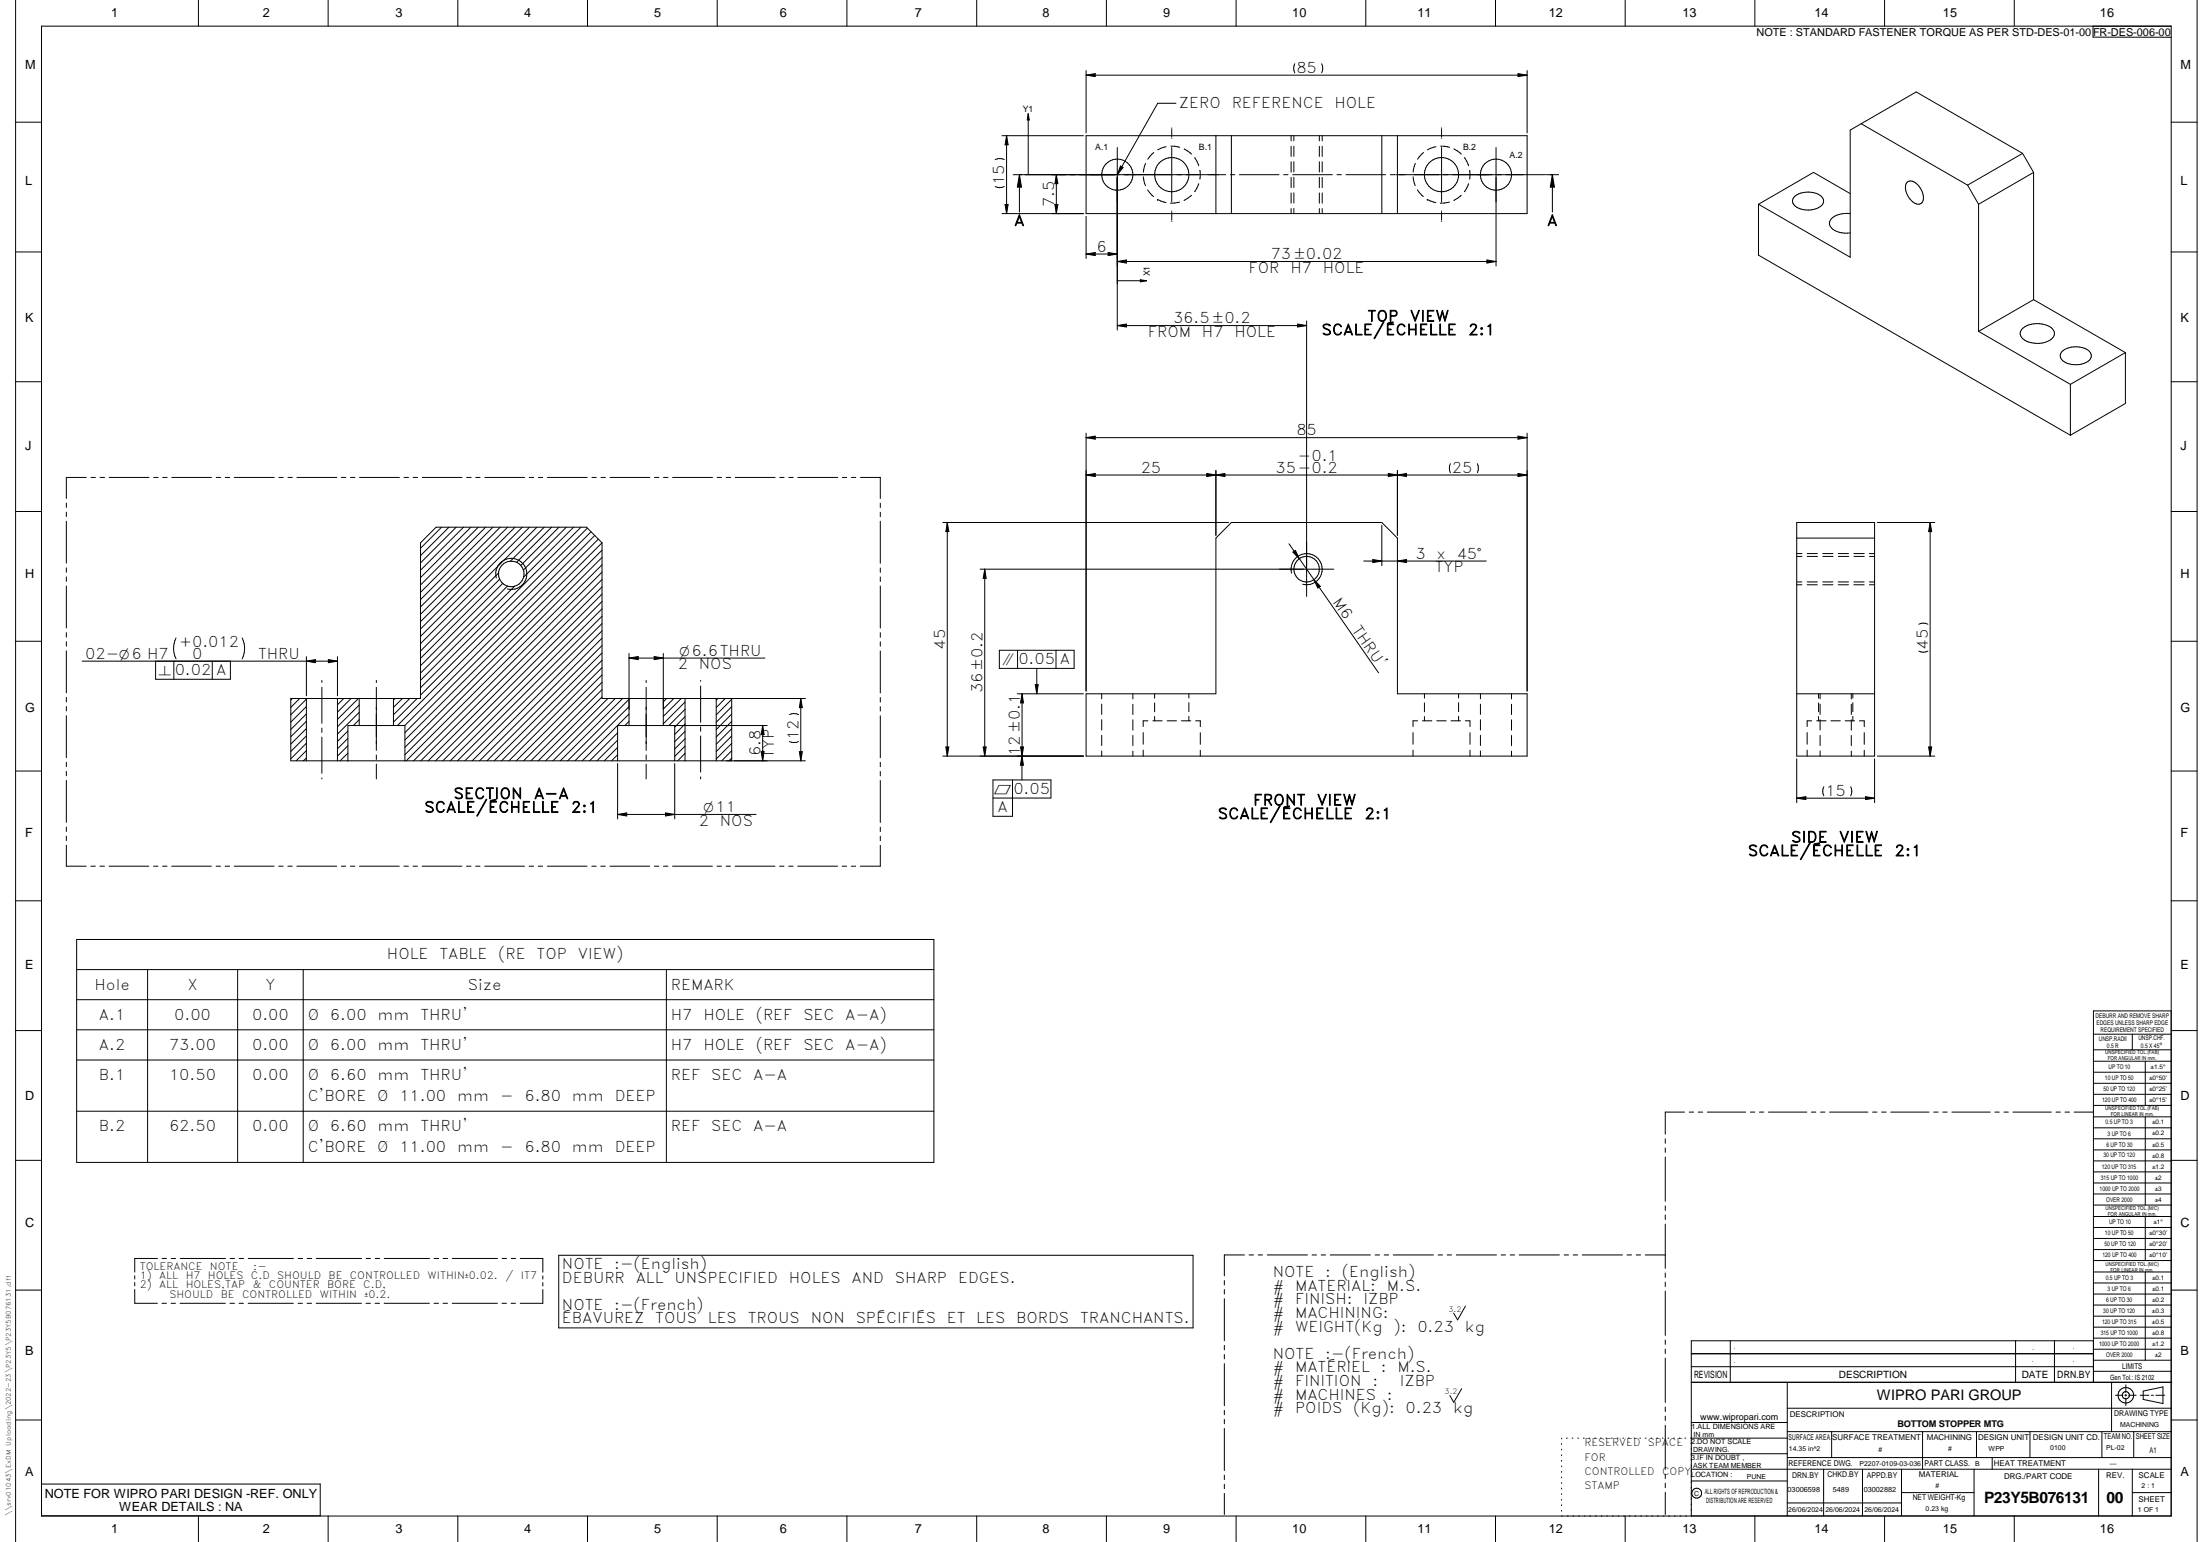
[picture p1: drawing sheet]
<svg xmlns="http://www.w3.org/2000/svg" width="848mm" height="594mm" viewBox="0 0 848 594" stroke-linecap="round" stroke-linejoin="round" font-family="sans-serif">
<g fill="none" stroke="#000" stroke-width=".39">
<path d="M6 .1v593.9M16 10.1h821v574h-821zM76.5 .1v10M126.5 .1v10M176.5 .1v10M226.5 .1v10M276.5 .1v10M326.5 .1v10M376.5 .1v10M426.5 .1v10M476.5 .1v10M526.5 .1v10"/>
<path d="M576.5 .1v10M626.5 .1v10M676.5 .1v10M726.5 .1v10M776.5 .1v10M806.8 10.1v4.2l30.2 .1M847 .1v593.9M418.7 29l3.5-.6v1.1zM418.7 27.2v24M418.7 29h170M453.3 39.8h-7l-15.6 27.5M499.1 24.6a3.9 3.9 0 0 0 0 3.5"/>
<path d="M509.5 24.6a3.9 3.9 0 0 1 0 3.5M585.2 28.4l3.5 .6-3.5 .5zM588.7 27.2v24M6 47.1h10M386.2 52.3h31.5M388 52.3v30M388 52.3l.6 3.5h-1.2zM396.4 43.9v23.4M396.4 43.9l.4 2.3h-.8zM418.7 52.3h170v30h-170zM430.7 56.8v70.4M444.8 58.8l-2.3 2.5"/>
<path d="M449.5 56.5l-3.2 1.2M451.3 56.3l3.5 .5M451.7 49.3v.2M451.7 49.9v2.8M451.7 53.2v.1M451.7 56.8v21M456.5 57.4l2.8 2M468.7 52.3v30M474.7 52.3v30M497.7 52.3v2M497.7 56.3v4M498.8 52.3v1.9"/>
<path d="M498.8 56.3v3.9M508.6 52.3v2M508.6 56.3v4M509.7 52.3v2M509.7 56.3v4M532.7 52.3v30M538.7 52.3v30M548.8 58.8l-2.4 2.5M553.6 56.5l-3.4 1.2M555.3 56.3l3.5 .5M555.7 49.3v.2M555.7 49.9v2.8"/>
<path d="M555.7 53.2v.1M555.7 56.8v21M560.5 57.4l2.8 2M576.7 56.8v45.7M717.5 47.7l-4.3 2.4v49l-35.3-20.4M717.5 47.7l41 23.6M717.5 47.7l21.2-12.3 41 23.7M779.7 59.1l-21.2 12.2M779.7 59.1l4.2 7.3M837 47.1h10M383.6 61.5a4.2 4.2 0 0 1 3.5 0M383.6 71.9a3.9 3.9 0 0 0 3.5 0"/>
<path d="M387.4 78.8h1.2l-.6 3.5zM390.6 67.3h81.9M393 67.3v14.4M393 67.3l.8 4.8h-1.6zM406.7 78.8h1.1l-.6 3.5zM407.2 67.3l.6 3.5h-1.1zM407.2 67.3v15M431.9 64l1 .5-2.2 2.8zM440.7 68.1l.9 3.4M441.6 62.9l-.9 3.4M442.4 73.2l2.3 2.5M446.2 76.8l3.3 1.3"/>
<path d="M446.2 76.8h.1M451.3 78.3h.1M454.7 77.9l-3.3 .4M459.3 75.2l-2.9 2M460.5 60.7l1.6 3.1M462.1 70.8l-1.6 3.1M462.5 65.6v3.4M474.3 67.3h1.7M477.8 67.3h15.3M494.8 67.3h1.7M497.7 62.3v4M497.7 68.3v4"/>
<path d="M497.7 74.3v4M498.3 67.3h15.3M498.8 62.3v4M498.8 68.3v4M498.8 74.3v3.9M508.6 62.3v4M508.6 68.3v4M508.6 74.3v4M509.7 62.3v4M509.7 68.3v4M509.7 74.3v4M515.4 67.3h1.7"/>
<path d="M518.9 67.3h15.2M537.9 67.3h-2M538.3 67.3h57.5M544.7 68.1l.8 3.4M545.6 62.9l-.9 3.4M546.4 73.2l2.3 2.5M550.2 76.8h.1M550.2 76.8l3.3 1.3M558.8 77.9l-3.5 .4M563.3 75.2l-2.8 2M564.5 60.7l1.6 3.1M566.1 70.8l-1.6 3.1"/>
<path d="M566.5 65.6v3.4M596.1 67.3h4.7M598.4 67.3l.8 4.8h-1.6zM598.4 67.3v14.4M677.9 78.7v19.6l120.2 69.4M692 75.5a8.7 8.7 0 0 1 10.2 .3 2.55 2.55 0 0 1-1.2 4.3 8.6 8.6 0 0 1-9.5-1.2 2.27 2.27 0 0 1 .5-3.4zM713.2 74.6l-14.1-8.2-21.2 12.3M735.1 70.3a2.72 2.72 0 0 1 4 .7 6 6 0 0 1 1.8 7.1 3.1 3.1 0 0 1-4.6-1.4 5.8 5.8 0 0 1-1.2-6.4zM758.5 71.3l4.2 7.4M762.7 78.7v49M783.9 66.4v49M783.9 66.4l-21.2 12.3"/>
<path d="M6 97.1h10M386.2 82.3h31.5M418.7 83.4v16.2M418.7 97.9l3.5-.6v1.2zM418.7 97.9h12M427.2 97.3l3.5 .6-3.5 .6zM451.7 81.3v.1M451.7 81.8v2.9M451.7 85.1v.2M497.7 80.3v2M498.8 80.3v2M508.6 80.3v2"/>
<path d="M509.7 80.3v2M555.7 81.3v.1M555.7 81.8v2.9M555.7 85.1v.2M713.2 82.3a8.4 8.4 0 0 0-7.6 2.5 3.2 3.2 0 0 0 2.5 4.4l3 .6 2.1-.1M837 97.1h10M430.7 100.8l3.5-.6v1.1zM430.7 108.2h11.3M430.7 100.8h146M439.6 107.8l2.4 .4-2.4 .4zM573.2 100.2l3.5 .6-3.5 .5zM783.9 115.4l35.4 20.4"/>
<path d="M783.9 115.4l-21.2 12.3M430.7 125.4l3.5-.6v1.2zM430.7 125.4h73M500.2 124.8l3.5 .6-3.5 .6zM503.7 123.7v106.1M762.7 127.7l35.4 20.4M779.8 126.4a9.5 9.5 0 0 1 11.4 .3 2.76 2.76 0 0 1-1.3 4.5 9.5 9.5 0 0 1-10.6-1.2 2.46 2.46 0 0 1 .5-3.6zM795.2 135.1a8.4 8.4 0 0 1 10.7 .8 2.95 2.95 0 0 1-2.5 4.1 8.4 8.4 0 0 1-8.7-1.5 2.27 2.27 0 0 1 .5-3.4zM819.3 135.8v19.6l-21.2 12.3M819.3 135.8l-21.2 12.3M6 147.1h10M798.1 148.1v19.6"/>
<path d="M837 147.1h10M418.7 166.9v99.3M418.7 168.6l3.5-.6v1.2zM418.7 168.6h170M559.1 178.6a4.1 4.1 0 0 0 0 3.5M569.5 178.6a4.1 4.1 0 0 1 0 3.5M585.2 168l3.5 .6-3.5 .6zM588.7 166.9v99.3M6 197.1h10M25.6 193.8v1.7M25.6 197.3v1.7M33.3 183.9h-7.7v8.1"/>
<path d="M35.1 183.9h1.7M38.6 183.9h1.7M42.1 183.9h15.3M59.2 183.9h1.7M62.7 183.9h1.7M66.2 183.9h15.3M83.4 183.9h1.6M86.8 183.9h1.8M90.3 183.9h15.4M107.5 183.9h1.7M111 183.9h1.7M114.5 183.9h15.3"/>
<path d="M131.6 183.9h1.7M135.1 183.9h1.7M138.6 183.9h15.4M155.7 183.9h1.8M159.3 183.9h1.7M162.8 183.9h15.3M179.9 183.9h1.7M183.4 183.9h1.7M186.9 183.9h15.3M204 183.9h1.7M207.5 183.9h1.7M211 183.9h15.4"/>
<path d="M228.2 183.9h1.7M231.6 183.9h1.8M235.2 183.9h15.3M252.3 183.9h1.7M255.8 183.9h1.7M259.3 183.9h15.4M276.4 183.9h1.7M280 183.9h1.6M283.4 183.9h15.4M300.6 183.9h1.7M304.1 183.9h1.7M307.6 183.9h15.3"/>
<path d="M324.7 183.9h1.7M328.2 183.9h1.7M331.7 183.9h7.6v8.2M339.3 193.8v1.7M339.3 197.4v1.7M418.7 183l3.5-.6v1.2zM418.7 183h170M465.2 182.4l7 1.2v-1.2l-7 1.2zM468.7 181.3v24.9M535.2 182.4v1.2l7-1.2v1.2zM538.7 181.3v24.9M585.2 182.4l3.5 .6-3.5 .6z"/>
<path d="M837 197.1h10M25.6 200.8v16.2M25.6 218.8v1.7M170.2 203.1l-8.1 8.1M173.1 203.1l-11 11M175.9 203.1l-13.8 13.8M178.7 203.1l-16.6 16.6M181.5 203.1l-19.4 19.4M184.4 203.1l-22.3 22.3M187.2 203.1l-25.1 25.1M190 203.1l-27.9 27.9M192.8 203.1l-30.7 30.7"/>
<path d="M195.7 203.1l-33.6 33.6M198.5 203.1l-36.4 36.4M201.3 203.1l-39.2 39.3M204.1 203.1l-42 42.1M207 203.1l-44.9 44.9M209.8 203.1l-13.1 13.1M212.6 203.1l-13.5 13.6M215.5 203.1l-14.8 14.7M218.3 203.1l-16.5 16.5M221.1 203.1l-19.3 19.3M223.9 203.1l-61.8 61.9M226.4 203.5l-64.3 64.3"/>
<path d="M227.8 204.9l-74.6 74.6M229.3 206.3l-73.3 73.2M230.7 207.7l-74.6 74.6M232.1 214.8l-76 76M232.1 209.1l-76 76M232.1 212l-76 76M232.1 217.6l-75.5 75.5M232.1 209.1v60h78.4M232.1 209.1l-6-6h-58l-6 6v60h-50v24h198.4M339.3 200.8v16.2M339.3 218.8v1.7M363.4 201.3h110.2"/>
<path d="M365.2 201.3l.6 3.5h-1.2zM365.2 201.3v90M377.8 219.3h136.4M379.6 219.3v72M379.6 219.3l.6 3.5h-1.2zM474.7 201.3h58l6 6v60h50v24h-170v-24h50v-60zM496.9 209.5l34.5 49.7M498.4 212.7l1-.7 1.5 3.3zM525.7 216.2h47.2M529.2 215.6l3.5 .6-3.5 .5zM532.7 202.4v15.5M538.7 216.2l3.5-.6v1.1z"/>
<path d="M692.6 214.4h2M692.6 213.3h2M692.6 207.3h30M692.6 201.3h30v90h-30zM696.6 213.3h4M696.7 214.4h3.9M702.6 213.3h4M702.7 214.4h3.9M708.6 213.3h4M708.7 214.4h3.9M714.6 213.3h4M714.7 214.4h4"/>
<path d="M720.6 213.3h2M720.7 214.4h1.9M723.7 201.3h22.1M744.1 201.3l.5 3.5h-1.1zM744.1 201.3v90M25.6 222.3v1.7M25.6 225.8v16.1M191.3 222.7a6 6 0 0 1 5.3-7.6 6 6 0 0 1 6.5 6.5 6 6 0 0 1-7.6 5.3M192.2 220.7l-30.1 30.1M192.6 223.1l-30.5 30.6M193.8 224.7l-31.7 31.8M195.6 225.8l-33.5 33.5"/>
<path d="M198.4 225.8l-36.3 36.3M232.1 234.6l-58.5 58.5M232.1 237.4l-55.7 55.7M232.1 220.4l-72.7 72.7M232.1 223.3l-69.9 69.8M232.1 228.9l-64.2 64.2M232.1 226.1l-67 67M232.1 231.7l-61.4 61.4M339.3 222.3v1.7M339.3 225.8v16.2M497.9 220.9a6 6 0 0 1 5.2-7.6 6 6 0 0 1 6.6 6.5 6 6 0 0 1-7.5 5.3M506.5 223.4l2.5 2.5-1 .6z"/>
<path d="M692.6 224.2h2M692.6 225.3h2M696.6 224.2h4M696.6 225.3h4M702.6 224.2h4M702.6 225.3h4M708.6 224.2h4M708.6 225.3h4M714.6 224.2h4M714.6 225.3h4M720.6 224.2h2M720.6 225.3h2"/>
<path d="M6 247.1h10M25.6 243.7v1.7M25.6 247.2v1.7M25.6 250.7v16.2M31.7 254.7h98.4M60 254.7v7h28.8v-7M67 254.7v7M67.9 245.8a9 9 0 0 0 0 8M81.8 254.7v7M93.3 245.8a9 9 0 0 1 0 8M118.1 254.7l3.5-.6v1.2zM118.1 253v15.1"/>
<path d="M126.6 254.1l3.5 .6-3.5 .6zM130.1 253v15.1M232.1 257.2l-35.9 35.9M232.1 254.4l-38.8 38.7M232.1 251.5l-41.6 41.6M232.1 248.7l-44.4 44.4M232.1 245.9l-47.2 47.2M232.1 240.2l-52.9 52.9M232.1 243l-50.1 50.1M242.5 253.5l3.5-.6v1.2zM242.5 253.5h52.4M242.5 251.8v27.7"/>
<path d="M252.2 252.9l3.5 .6-3.5 .6zM255.7 251.8v27.7M339.3 243.8v1.7M339.3 247.3v1.7M339.3 250.8v16.2M385.2 250.5h28.9v7h-28.9zM392.3 250.5v7M399.7 257.5v9.8M407.1 250.5v7M743.2 240.5a3.9 3.9 0 0 0-3.5 0M743.2 250.9a3.9 3.9 0 0 1-3.5 0M837 247.1h10"/>
<path d="M25.6 268.7v1.7M25.6 272.2v1.7M25.6 275.7v16.2M112.7 269.1l-.6 .6M115.5 269.1l-3.4 3.4M118.1 269.4l-6 6M118.1 272.2l-6 6M118.1 275l-6 6.1M118.1 277.9l-6 5.9M118.1 269.1v24M124.1 262.1v.8M124.1 264.8v13.9"/>
<path d="M130.1 269.1v24M132.5 269.1l-2.4 2.4M135.3 269.1l-5.2 5.3M138.1 269.1l-8 8.1M138.5 277.2l-2.3 2.3M138.5 271.6l-8.4 8.4M138.5 274.4l-8.4 8.4M138.5 269.1v10.4M145.1 262.1v.9M145.1 264.8v24.3M151.7 269.1v10.4M152.3 269.1l-.6 .6"/>
<path d="M155.1 269.1l-3.4 3.4M157.9 269.1l-6.2 6.3M160.8 269.1l-9.1 9.1M232.1 268.5l-24.6 24.6M232.1 265.7l-27.4 27.4M232.1 262.8l-30.3 30.3M232.1 260l-33.1 33.1M234.3 269.1l-24 24M237.2 269.1l-24.1 24M240 269.1l-24 24M242.5 277.9l-1.6 1.6M242.5 275.1l-18 18"/>
<path d="M242.5 272.2l-20.9 20.9M242.5 269.4l-23.7 23.7M249.1 262.1v.9M249.1 264.8v24.3M257 269.1l-1.3 1.3M259.8 269.1l-4.1 4.1M260.1 279.5v13.6M262.6 269.1l-6.9 6.9M264.1 276.1l-4 4M264.1 278.9l-4 4.1M264.1 273.3l-6.2 6.2M264.1 270.5l-8.4 8.3"/>
<path d="M264.1 269.1v24M270.1 262.1v.4M270.1 264.3v14M276.1 269.1v24M276.7 269.1l-.6 .6M279.6 269.1l-3.5 3.5M282.1 269.4l-6 6M282.1 272.2l-6 6.1M282.1 275.1l-6 6M282.1 277.9l-6 6M282.1 269.1v24M294 279.5l.6 3.5h-1.2z"/>
<path d="M294 279.5v13.6M295.7 279.5h-57.6v13.6M307.8 275.3a4.2 4.2 0 0 0-3.5 0M308.7 269.1l.6 3.5h-1.2zM308.7 269.1v24M339.3 268.7v1.8M339.3 272.2v1.7M339.3 275.8v16.1M392.2 267.3h25.5M394 267.3v33.2M394 267.3l.5 3.5h-1.1zM399.1 263.8h1.1l-.5 3.5z"/>
<path d="M424.7 267.3v1.9M424.7 271.3v4M424.7 277.3v4M436.7 267.3v2M436.7 271.3v4M436.7 277.3v4M442.5 277.7h-1.8v2.2M444.4 277.7h3.6M445.1 267.3v1.7M445.1 270.8v3.4M445.1 276.1v1.6M449.9 277.7h3.6"/>
<path d="M455.4 277.7h3.6M458.3 267.3v1.6M458.3 270.7v3.5M458.3 276v1.7M460.9 277.7h1.8v2.3M546.5 277.7h-1.8v2.2M548.3 277.7h3.7M549.1 267.3v1.7M549.1 270.8v3.4M549.1 276.1v1.6M553.8 277.7h3.7M559.4 277.7h3.6"/>
<path d="M562.3 267.3v1.6M562.3 270.7v3.5M562.3 276v1.7M564.9 277.7h1.8v2.3M570.7 267.3v1.9M570.7 271.3v4M570.7 277.3v4M582.7 267.3v2M582.7 271.3v4M582.7 277.3v4M692.6 267.3h30M698.4 277.7h-1.8v2.2"/>
<path d="M700.3 277.7h3.6M701 267.3v1.7M701 270.8v3.4M701 276.1v1.6M701.6 267.3v1.9M701.6 271.3v4M701.6 277.3v4M705.8 277.7h3.6M711.3 277.7h3.6M713.7 267.3v2M713.7 271.3v4M713.7 277.3v4"/>
<path d="M714.2 267.3v1.6M714.2 270.7v3.5M714.2 276v1.7M716.8 277.7h1.9v2.3M6 297.1h10M25.6 293.7v1.7M25.6 297.2v1.7M118.1 280.7l-6 6M118.1 283.5l-6 6M118.1 286.3l-6 6.1M118.1 289.2l-3.9 3.9M118.1 292l-1.1 1.1"/>
<path d="M124.1 280.5v1.7M124.1 284v13.9M124.1 299.7v.4M134.1 281.6l-4 4.1M134.1 284.5l-4 4M134.1 287.3l-4 4M134.1 290.2l-3 2.9M134.1 293l-.2 .1M145.1 290.9v1.7M145.1 294.4v5.7M156.1 293.1v-13.6h-22v13.6M238.1 290.8l-2.3 2.3"/>
<path d="M238.1 282.3l-10.8 10.8M238.1 288l-5.1 5.1M238.1 285.2l-8 7.9M238.1 294.2v21.3M249.1 290.9v1.7M249.1 294.4v5.7M260.1 294.2v21.3M264.1 290.2l-2.9 2.9M264.1 281.8l-4 3.9M264.1 284.6l-4 4M264.1 287.4l-4 4M270.1 280v1.7"/>
<path d="M270.1 283.5v14M270.1 299.3v.8M282.1 292.1l-1.1 1M282.1 280.8l-6 5.9M282.1 283.5l-6 6.1M282.1 286.4l-6 6M282.1 289.2l-3.9 3.9M293.4 289.6h1.2l-.6 3.5zM307.8 285.7a4.2 4.2 0 0 1-3.5 0M308.1 289.6h1.2l-.6 3.5zM339.3 293.7v1.7M339.3 297.2v1.7"/>
<path d="M363.4 291.3h54.3M364.6 287.8h1.2l-.6 3.5zM379 287.8h1.2l-.6 3.5zM393.4 287.8h1.1l-.5 3.5zM394 291.3l.5 3.5h-1.1zM424.7 283.3v3.9M424.7 289.3v2M436.7 283.3v4M436.7 289.3v2M440.7 282.2v4.5M440.7 289v2.3M462.7 282.3v4.5"/>
<path d="M462.7 289.1v2.2M544.7 282.2v4.5M544.7 289v2.3M566.7 282.3v4.5M566.7 289.1v2.2M570.7 283.3v3.9M570.7 289.3v2M582.7 283.3v4M582.7 289.3v2M692.6 292.4v16.8M696.6 282.2v4.5M696.6 289v2.3"/>
<path d="M701.6 283.3v3.9M701.6 289.3v2M713.7 283.3v4M713.7 289.3v2M718.7 282.3v4.5M718.7 289.1v2.2M722.6 292.4v16.8M723.7 291.3h22.1M743.5 287.8h1.1l-.5 3.5zM837 297.1h10M25.6 300.7v16.1M25.6 318.6v1.7"/>
<path d="M238.1 313.8h53.4M238.1 313.8l3.5-.6v1.2zM256.6 313.2l3.5 .6-3.5 .6zM339.3 300.7v16.2M339.3 318.7v1.7M390.3 300.5v14h-7.5v-14h22.3v7h-22.3M692.6 307.5h30M692.6 307.5l3.5-.6v1.2zM703.1 303.1a3.9 3.9 0 0 0 0 3.5M713.4 303.1a3.9 3.9 0 0 1 0 3.5M719.1 306.9l3.5 .6-3.5 .6zM25.6 322.1v1.8"/>
<path d="M25.6 325.6v8.1h7.6M35 333.7h1.7M38.5 333.7h1.8M42 333.7h15.4M59.2 333.7h1.7M62.7 333.7h1.7M66.2 333.7h15.3M83.3 333.7h1.7M86.8 333.7h1.7M90.3 333.7h15.4M107.4 333.7h1.7M111 333.7h1.6"/>
<path d="M114.4 333.7h15.4M131.6 333.7h1.7M135.1 333.7h1.7M138.6 333.7h15.3M155.7 333.7h1.7M159.2 333.7h1.7M162.7 333.7h15.4M179.8 333.7h1.8M183.3 333.7h1.7M186.9 333.7h15.3M204 333.7h1.7M207.5 333.7h1.7"/>
<path d="M211 333.7h15.3M228.1 333.7h1.7M231.6 333.7h1.7M235.1 333.7h15.3M252.3 333.7h1.7M255.7 333.7h1.8M259.2 333.7h15.4M276.4 333.7h1.7M279.9 333.7h1.7M283.4 333.7h15.3M300.5 333.7h1.7M304 333.7h1.7"/>
<path d="M307.5 333.7h15.4M324.7 333.7h1.6M328.2 333.7h1.7M339.3 325.7v8h-7.7M339.3 322.2v1.7M6 347h10M837 347h10M29.5 373.5h330.5M29.5 361.9h330.5v85.9h-330.5zM56.9 373.5v74.3M91.6 373.5v74.3M116.9 373.5v74.3"/>
<path d="M256.9 373.5v74.3M6 397h10M29.5 385.1h330.5M29.5 396.7h330.5M807 398.4h30M822 398.4v6.1M837 397h10M837 389.5h-30v143.1M29.5 408.4h330.5M807 404.5h30M807 408.9h30M807 413.1h30"/>
<path d="M807 417.4h30M827 408.9v17M29.5 428.1h330.5M641.9 438.7v1.8M649.4 428.5h-7.5v8.5M651.2 428.5h1.7M654.6 428.5h1.8M658.2 428.5h14.7M674.7 428.5h1.7M678.2 428.5h1.7M681.7 428.5h14.8M698.3 428.5h1.7"/>
<path d="M701.8 428.5h1.7M705.3 428.5h14.7M721.9 428.5h1.7M725.3 428.5h1.8M728.9 428.5h14.7M745.4 428.5h1.7M748.9 428.5h1.7M752.4 428.5h14.8M769 428.5h1.7M772.5 428.5h1.7M776 428.5h14.7M792.6 428.5h1.7"/>
<path d="M796 428.5h1.8M799.5 428.5h7.4M807 421.6h30M807 425.9h30M807 430.3h30M807 434.5h30M807 438.7h30M827 430.3v34M6 447h10M641.9 442.3v1.6M641.9 445.8v17M807 443h30"/>
<path d="M807 447.3h30M807 451.5h30M807 455.8h30M807 460h30M837 447h10M641.9 464.6v1.7M641.9 468.1v1.7M641.9 471.6v17.1M807 464.3h30M807 468.7h30M807 472.9h30M807 477.1h30"/>
<path d="M827 468.7v16.9M6 497h10M51.9 491.5v1.3M51.9 494.1v1.3M51.9 496.8v5.3h8.8M60.7 484.8h-8.8v5.3M62.5 484.8h1.7M66 484.8h1.7M69.5 484.8h17.4M88.7 484.8h1.7M92.2 484.8h1.7M95.7 484.8h17.4"/>
<path d="M114.9 484.8h1.7M118.4 484.8h1.7M121.9 484.8h17.5M141.1 484.8h1.7M144.7 484.8h1.6M148.1 484.8h17.5M167.3 484.8h1.8M170.9 484.8h1.7M174.4 484.8h17.4M193.5 484.8h1.8M197.1 484.8h1.7M200.6 484.8h8.7v5.3"/>
<path d="M209.3 496.8v5.3h-8.8M209.3 491.5v1.3M209.3 494.2v1.3M215.4 483.6h244.5v28h-244.5zM472 493.4v1.6M472 496.8v1.8M479.7 483.5h-7.7v8M481.5 483.5h1.7M485 483.5h1.7M488.5 483.5h15.5M505.8 483.5h1.7M509.3 483.5h1.7"/>
<path d="M512.8 483.5h15.5M530.1 483.5h1.7M533.6 483.5h1.7M537.1 483.5h15.5M554.4 483.5h1.7M557.9 483.5h1.7M561.4 483.5h15.5M578.7 483.5h1.6M582.2 483.5h1.7M585.6 483.5h15.5M603 483.5h1.6M606.4 483.5h1.8"/>
<path d="M609.9 483.5h15.5M627.2 483.5h1.7M630.7 483.5h1.7M634.2 483.5h7.7M641.9 490.4v1.7M641.9 493.9v1.7M641.9 497.4v17.1M807 481.4h30M807 485.6h30M807 490.1h30M807 494.3h30M807 498.6h30"/>
<path d="M827 490.1v33.9M837 497h10M62.4 502.1h1.7M66 502.1h1.6M69.4 502.1h17.5M88.6 502.1h1.8M92.2 502.1h1.7M95.7 502.1h17.4M114.9 502.1h1.7M118.4 502.1h1.7M121.9 502.1h17.4M141.1 502.1h1.7"/>
<path d="M144.6 502.1h1.7M148.1 502.1h17.4M167.3 502.1h1.7M170.8 502.1h1.7M174.3 502.1h17.4M193.5 502.1h1.7M197 502.1h1.7M472 500.3v16.3M472 518.3v1.8M564.9 503.2l-3 5.3-1.5-2.6M641.9 516.3v1.6M641.9 519.8v1.7"/>
<path d="M667 516.6v16M777 516.6v16M792 516.6v16M807 502.8h30M807 507.1h30M807 511.3h30M807 515.5h30M807 519.8h30M807 516.6h-155v67.5M472 521.8v1.7M472 525.4v16.2M563.5 535l-3.1 5.3-1.5-2.7"/>
<path d="M641.9 523.2v17.1M652 532.6h185.2M652 521.5h155M652 526.5h155M689 532.6v51.4M807 524h30M807 528.3h30M814 532.6v19M815.5 537.5h2.8M819.1 537.5h.7M819.5 533.5v2.9M819.5 537.2v.7"/>
<path d="M819.5 538.7v2.8M820.6 537.5h2.9M825 537.5h3.4M826.2 535.9l7.6-1.6v6.4l-7.6-1.5zM829.3 537.5h.8M831 537.5h3.5M6 547.1h10M472 543.3v1.7M472 546.9v1.7M472 550.3v16.2M602 554.1v.3M602 556.2v.3"/>
<path d="M602 558.3v.3M603.8 554.1h.4M606 554.1h.3M608.2 554.1h.3M610.4 554.1h.3M612.6 554.1h.3M614.7 554.1h.3M616.9 554.1h.3M619.1 554.1h.3M621.2 554.1h.3M623.4 554.1h.3M625.6 554.1h.3"/>
<path d="M627.8 554.1h.3M629.9 554.1h.4M632.1 554.1h.3M634.3 554.1h.3M636.5 554.1h.3M638.6 554.1h.3M640.8 554.1h.3M641.9 542.1v1.7M641.9 545.6v1.7M641.9 549.1v17M643 554.1h.3M645.2 554.1h.3"/>
<path d="M647.3 554.1h.4M649.5 554.1h.3M652 548h37M689 542.5h148M689 551.6h148M689 554.1h-37.3M706.1 551.6v10M741.1 551.6v14.4M761.9 551.6v10M782.5 551.6v10M810.3 551.6v10M822.5 551.6v10"/>
<path d="M837 547.1h10M16 571.8h107.4v12.2h-107.4M472 568.3v1.8M472 571.8v1.7M472 575.4v8.1M602 560.5v.3M602 562.6v.3M602 564.8v.3M602 566.9v.3M602 569v.3M602 571.2v.3M602 573.3v.4"/>
<path d="M602 575.5v.3M602 577.6v.3M602 579.8v.3M641.9 567.9v1.7M641.9 571.4v1.8M641.9 574.9v8.6M652 570.6h37M652 560.1h37M689 561.6h148M689 579h44M703 566v18M718 566v18"/>
<path d="M733 575.1h28M733 566v18M761 566v18M768 561.6v4.4M809 566v18M822 566v18M822 575.1h15M837 566h-185M76.5 584.1v9.9M126.5 584.1v9.9M176.5 584.1v9.9M226.5 584.1v9.9"/>
<path d="M276.5 584.1v9.9M326.5 584.1v9.9M376.5 584.1v9.9M426.5 584.1v9.9M476.5 584.1v9.9M526.5 584.1v9.9M576.5 584.1v9.9M602 581.9v.3M626.5 584.1v9.9M652 584h185M676.5 584.1v9.9M726.5 584.1v9.9"/>
<path d="M776.5 584.1v9.9"/>
<circle cx="430.7" cy="67.3" r="6"/>
<circle cx="451.7" cy="67.3" r="6.6"/>
<circle cx="555.7" cy="67.3" r="6.6"/>
<circle cx="576.7" cy="67.3" r="6"/>
<circle cx="503.7" cy="219.3" r="4.9"/>
<circle cx="197.1" cy="221.1" r="4.9"/>
<circle cx="819.5" cy="537.5" r="2.99"/>
<circle cx="819.5" cy="537.5" r="1.39"/>
<circle cx="654.1" cy="575.3" r="1.9"/>
</g>
<g fill="#000">
<path d="M418.7 29l3.5-.6v1.1zM585.2 28.4l3.5 .6-3.5 .5zM388 52.3l.6 3.5h-1.2zM396.4 43.9l.4 2.3h-.8zM387.4 78.8h1.2l-.6 3.5zM393 67.3l.8 4.8h-1.6zM406.7 78.8h1.1l-.6 3.5zM407.2 67.3l.6 3.5h-1.1zM431.9 64l1 .5-2.2 2.8zM598.4 67.3l.8 4.8h-1.6zM418.7 97.9l3.5-.6v1.2zM427.2 97.3l3.5 .6-3.5 .6z"/>
<path d="M430.7 100.8l3.5-.6v1.1zM439.6 107.8l2.4 .4-2.4 .4zM573.2 100.2l3.5 .6-3.5 .5zM430.7 125.4l3.5-.6v1.2zM500.2 124.8l3.5 .6-3.5 .6zM418.7 168.6l3.5-.6v1.2zM585.2 168l3.5 .6-3.5 .6zM418.7 183l3.5-.6v1.2zM465.2 182.4l3.5 .6-3.5 .6zM468.7 183l3.5-.6v1.2zM535.2 182.4l3.5 .6-3.5 .6zM538.7 183l3.5-.6v1.2z"/>
<path d="M585.2 182.4l3.5 .6-3.5 .6zM365.2 201.3l.6 3.5h-1.2zM498.4 212.7l1-.7 1.5 3.3zM529.2 215.6l3.5 .6-3.5 .5zM538.7 216.2l3.5-.6v1.1zM744.1 201.3l.5 3.5h-1.1zM379.6 219.3l.6 3.5h-1.2zM506.5 223.4l2.5 2.5-1 .6zM118.1 254.7l3.5-.6v1.2zM126.6 254.1l3.5 .6-3.5 .6zM242.5 253.5l3.5-.6v1.2zM252.2 252.9l3.5 .6-3.5 .6z"/>
<path d="M308.7 269.1l.6 3.5h-1.2zM394 267.3l.5 3.5h-1.1zM399.1 263.8h1.1l-.5 3.5zM293.4 289.6h1.2l-.6 3.5zM294 279.5l.6 3.5h-1.2zM308.1 289.6h1.2l-.6 3.5zM364.6 287.8h1.2l-.6 3.5zM379 287.8h1.2l-.6 3.5zM393.4 287.8h1.1l-.5 3.5zM394 291.3l.5 3.5h-1.1zM743.5 287.8h1.1l-.5 3.5zM238.1 313.8l3.5-.6v1.2z"/>
<path d="M256.6 313.2l3.5 .6-3.5 .6zM692.6 307.5l3.5-.6v1.2zM719.1 306.9l3.5 .6-3.5 .6z"/>
</g>
<g font-size="6">
<text x="764.8" y="578.9">P23Y5B076131</text>
<text x="812.1" y="578.9">00</text>
</g>
<g font-size="5.7">
<text x="499.7" y="28.1">85</text>
<text x="454.5" y="41.5">ZERO</text>
<text x="474.8" y="41.5">REFERENCE</text>
<text x="514.4" y="41.5">HOLE</text>
<text x="387.1" y="71.2" transform="rotate(-90 387.1 71.2)">15</text>
<text x="406.4" y="79.9" transform="rotate(-90 406.4 79.9)">7.5</text>
<text x="390.9" y="87">A</text>
<text x="596.4" y="87">A</text>
<text x="422.7" y="97">6</text>
<text x="489.8" y="99.9">73±0.02</text>
<text x="481.3" y="105.1">FOR</text>
<text x="497.5" y="105.1">H7</text>
<text x="510" y="105.1">HOLE</text>
<text x="452.2" y="124.5">36.5±0.2</text>
<text x="527.1" y="123.8">TOP</text>
<text x="543.5" y="123.8">VIEW</text>
<text x="442.5" y="129.8">FROM</text>
<text x="463.3" y="129.8">H7</text>
<text x="475.9" y="129.8">HOLE</text>
<text x="509.4" y="129.1">SCALE/ÉCHELLE</text>
<text x="566" y="129.1">2:1</text>
<text x="499.7" y="167.7">85</text>
<text x="500.3" y="177.6">-0.1</text>
<text x="439.8" y="182.1">25</text>
<text x="491.7" y="182.1">35-0.2</text>
<text x="559.7" y="182.1">25</text>
<text x="545.6" y="215.3">3</text>
<text x="553.8" y="215.3">x</text>
<text x="561.5" y="215.3">45°</text>
<text x="553.1" y="220.6">TYP</text>
<text x="513.6" y="232" transform="rotate(55 513.6 232)">M6</text>
<text x="521" y="242.6" transform="rotate(55 521 242.6)">THRU`</text>
<text x="69.1" y="249.3">+0.012</text>
<text x="364.3" y="250.2" transform="rotate(-90 364.3 250.2)">45</text>
<text x="743.2" y="250.2" transform="rotate(-90 743.2 250.2)">45</text>
<text x="32.9" y="253.8">02-O6 H7</text>
<text x="74" y="253.8">0</text>
<text x="99.5" y="253.8">THRU</text>
<text x="261.3" y="257.9">2</text>
<text x="269.4" y="257.9">NOS</text>
<text x="392.6" y="255.8">0.05 A</text>
<text x="67.4" y="260">0.02 A</text>
<text x="378.7" y="267.2" transform="rotate(-90 378.7 267.2)">36±0.2</text>
<text x="307.8" y="285.1" transform="rotate(-90 307.8 285.1)">12</text>
<text x="293.1" y="291.4" transform="rotate(-90 293.1 291.4)">6.8</text>
<text x="298.4" y="291.9" transform="rotate(-90 298.4 291.9)">TYP</text>
<text x="393.1" y="291.2" transform="rotate(-90 393.1 291.2)">12±0.1</text>
<text x="390.7" y="305.7">0.05</text>
<text x="174.8" y="307.8">SECTION</text>
<text x="205.9" y="307.8">A-A</text>
<text x="483.1" y="310.3">FRONT</text>
<text x="507.7" y="310.3">VIEW</text>
<text x="703.7" y="306.6">15</text>
<text x="163.6" y="313">SCALE/ÉCHELLE</text>
<text x="220.1" y="313">2:1</text>
<text x="384.6" y="312.7">A</text>
<text x="469.4" y="315.5">SCALE/ÉCHELLE</text>
<text x="526" y="315.5">2:1</text>
<text x="269.4" y="318.1">2</text>
<text x="277.5" y="318.1">NOS</text>
<text x="673.8" y="329.8">SCALE/ÉCHELLE</text>
<text x="690.5" y="324.5">SIDE</text>
<text x="708.9" y="324.5">VIEW</text>
<text x="730.3" y="329.8">2:1</text>
<text x="149.2" y="369.7">HOLE</text>
<text x="169.4" y="369.7">TABLE</text>
<text x="192" y="369.7">(RE</text>
<text x="206.9" y="369.7">TOP</text>
<text x="222.8" y="369.7">VIEW)</text>
<text x="36.4" y="381.3">Hole</text>
<text x="72.3" y="381.3">X</text>
<text x="102.3" y="381.3">Y</text>
<text x="180.4" y="381.3">Size</text>
<text x="258.6" y="381.3">REMARK</text>
<text x="38.1" y="392.9">A.1</text>
<text x="67.2" y="392.9">0.00</text>
<text x="97.2" y="392.9">0.00</text>
<text x="118.6" y="392.9">Ø</text>
<text x="127.2" y="392.9">6.00</text>
<text x="145.5" y="392.9">mm</text>
<text x="162.1" y="392.9">THRU'</text>
<text x="258.6" y="392.9">H7</text>
<text x="271.1" y="392.9">HOLE</text>
<text x="291.3" y="392.9">(REF</text>
<text x="309.7" y="392.9">SEC</text>
<text x="325.9" y="392.9">A-A)</text>
<text x="38.1" y="404.5">A.2</text>
<text x="65.2" y="404.5">73.00</text>
<text x="97.2" y="404.5">0.00</text>
<text x="118.6" y="404.5">Ø</text>
<text x="127.2" y="404.5">6.00</text>
<text x="145.5" y="404.5">mm</text>
<text x="162.1" y="404.5">THRU'</text>
<text x="258.6" y="404.5">H7</text>
<text x="271.1" y="404.5">HOLE</text>
<text x="291.3" y="404.5">(REF</text>
<text x="309.7" y="404.5">SEC</text>
<text x="325.9" y="404.5">A-A)</text>
<text x="38.1" y="416.1">B.1</text>
<text x="65.2" y="416.1">10.50</text>
<text x="97.2" y="416.1">0.00</text>
<text x="118.6" y="416.1">Ø</text>
<text x="127.2" y="416.1">6.60</text>
<text x="145.5" y="416.1">mm</text>
<text x="162.1" y="416.1">THRU'</text>
<text x="258.6" y="416.1">REF</text>
<text x="274.2" y="416.1">SEC</text>
<text x="290.3" y="416.1">A-A</text>
<text x="118.6" y="424.2">C'BORE</text>
<text x="145.4" y="424.2">Ø</text>
<text x="154" y="424.2">11.00</text>
<text x="176.2" y="424.2">mm</text>
<text x="192.8" y="424.2">-</text>
<text x="202.2" y="424.2">6.80</text>
<text x="220.5" y="424.2">mm</text>
<text x="237" y="424.2">DEEP</text>
<text x="38.1" y="435.8">B.2</text>
<text x="65.2" y="435.8">62.50</text>
<text x="97.2" y="435.8">0.00</text>
<text x="118.6" y="435.8">Ø</text>
<text x="127.2" y="435.8">6.60</text>
<text x="145.5" y="435.8">mm</text>
<text x="162.1" y="435.8">THRU'</text>
<text x="258.6" y="435.8">REF</text>
<text x="274.2" y="435.8">SEC</text>
<text x="290.3" y="435.8">A-A</text>
<text x="118.6" y="443.9">C'BORE</text>
<text x="145.4" y="443.9">Ø</text>
<text x="154" y="443.9">11.00</text>
<text x="176.2" y="443.9">mm</text>
<text x="192.8" y="443.9">-</text>
<text x="202.2" y="443.9">6.80</text>
<text x="220.5" y="443.9">mm</text>
<text x="237" y="443.9">DEEP</text>
<text x="216.6" y="488.9">NOTE</text>
<text x="236.8" y="488.9">:-(English)</text>
<text x="490.6" y="492">NOTE</text>
<text x="510.8" y="492">:</text>
<text x="517.3" y="492">(English)</text>
<text x="216.6" y="494.1">DEBURR</text>
<text x="245.1" y="494.1">ALL</text>
<text x="260" y="494.1">UNSPECIFIED</text>
<text x="304.1" y="494.1">HOLES</text>
<text x="328.3" y="494.1">AND</text>
<text x="344.9" y="494.1">SHARP</text>
<text x="369.3" y="494.1">EDGES.</text>
<text x="490.6" y="497.2">#</text>
<text x="499.2" y="497.2">MATERIAL:</text>
<text x="534.7" y="497.2">M.S.</text>
<text x="490.6" y="502.5">#</text>
<text x="499.2" y="502.5">FINISH:</text>
<text x="525.6" y="502.5">IZBP</text>
<text x="216.6" y="504.6">NOTE</text>
<text x="216.6" y="509.9">ÉBAVUREZ</text>
<text x="236.8" y="504.6">:-(French)</text>
<text x="252.6" y="509.9">TOUS</text>
<text x="272.9" y="509.9">LES</text>
<text x="288.3" y="509.9">TROUS</text>
<text x="312.5" y="509.9">NON</text>
<text x="329.9" y="509.9">SPÉCIFIÉS</text>
<text x="365" y="509.9">ET</text>
<text x="376.3" y="509.9">LES</text>
<text x="391.7" y="509.9">BORDS</text>
<text x="416.3" y="509.9">TRANCHANTS.</text>
<text x="490.6" y="507.7">#</text>
<text x="499.2" y="507.7">MACHINING:</text>
<text x="490.6" y="513">#</text>
<text x="499.2" y="513">WEIGHT(Kg</text>
<text x="537.2" y="513">):</text>
<text x="546.4" y="513">0.23</text>
<text x="564.7" y="513">kg</text>
<text x="490.6" y="523.5">NOTE</text>
<text x="510.8" y="523.5">:-(French)</text>
<text x="490.6" y="528.7">#</text>
<text x="490.6" y="534">#</text>
<text x="499.2" y="534">FINITION</text>
<text x="499.2" y="528.7">MATÉRIEL</text>
<text x="529" y="534">:</text>
<text x="532.3" y="528.7">:</text>
<text x="538.7" y="528.7">M.S.</text>
<text x="539.6" y="534">IZBP</text>
<text x="490.6" y="539.2">#</text>
<text x="499.2" y="539.2">MACHINES</text>
<text x="534.7" y="539.2">:</text>
<text x="490.6" y="544.5">#</text>
<text x="499.2" y="544.5">POIDS</text>
<text x="521.7" y="544.5">(Kg):</text>
<text x="541.9" y="544.5">0.23</text>
<text x="560.1" y="544.5">kg</text>
</g>
<text font-size="5.6" x="723.5" y="539.3">WIPRO PARI GROUP</text>
<g font-size="5.4">
<text x="261.9" y="252.6">O6.6THRU</text>
<text x="386.5" y="255.8">i</text>
<text x="61.1" y="260">n</text>
<text x="383.1" y="305.7">r</text>
<text x="271.1" y="312.9">O11</text>
</g>
<g font-size="4.9">
<text x="42.9" y="6.6">1</text>
<text x="101.3" y="6.7">2</text>
<text x="152.5" y="6.7">3</text>
<text x="202.1" y="6.7">4</text>
<text x="252.1" y="6.7">5</text>
<text x="300.6" y="6.7">6</text>
<text x="352.6" y="6.7">7</text>
<text x="401.9" y="6.7">8</text>
<text x="448.4" y="6.7">9</text>
<text x="498.1" y="6.7">10</text>
<text x="546.4" y="6.7">11</text>
<text x="597" y="6.7">12</text>
<text x="648.5" y="6.6">13</text>
<text x="699.4" y="6.6">14</text>
<text x="749" y="6.7">15</text>
<text x="809.5" y="6.6">16</text>
<text x="9.7" y="26.7">M</text>
<text x="840.6" y="26.7">M</text>
<text x="9.7" y="71.4">L</text>
<text x="840.6" y="71.4">L</text>
<text x="9.7" y="124.2">K</text>
<text x="840.6" y="124.2">K</text>
<text x="9.7" y="173.4">J</text>
<text x="840.6" y="173.4">J</text>
<text x="9.7" y="222.7">H</text>
<text x="840.6" y="222.7">H</text>
<text x="9.7" y="274.3">G</text>
<text x="840.6" y="274.3">G</text>
<text x="9.7" y="322.6">F</text>
<text x="840.6" y="322.6">F</text>
<text x="9.7" y="373.3">E</text>
<text x="840.6" y="373.3">E</text>
<text x="9.7" y="423.8">D</text>
<text x="840.6" y="423.8">D</text>
<text x="9.7" y="472.8">C</text>
<text x="840.6" y="472.8">C</text>
<text x="9.7" y="522.1">B</text>
<text x="840.6" y="522.1">B</text>
<text x="9.7" y="568.7">A</text>
<text x="840.6" y="568.7">A</text>
<text x="17.2" y="577">NOTE FOR WIPRO PARI DESIGN -REF. ONLY</text>
<text x="45.9" y="582.3">WEAR DETAILS : NA</text>
<text x="42.9" y="590.6">1</text>
<text x="101.3" y="590.7">2</text>
<text x="152.5" y="590.7">3</text>
<text x="202.1" y="590.7">4</text>
<text x="252.1" y="590.7">5</text>
<text x="300.6" y="590.7">6</text>
<text x="352.6" y="590.7">7</text>
<text x="401.9" y="590.7">8</text>
<text x="448.4" y="590.7">9</text>
<text x="498.1" y="590.7">10</text>
<text x="546.4" y="590.7">11</text>
<text x="597" y="590.7">12</text>
<text x="648.5" y="590.6">13</text>
<text x="699.4" y="590.5">14</text>
<text x="749" y="590.7">15</text>
<text x="809.5" y="590.5">16</text>
</g>
<text font-size="4.2" x="677.1" y="13.9">NOTE : STANDARD FASTENER TORQUE AS PER STD-DES-01-00FR-DES-006-00</text>
<g font-size="3.9">
<text x="53.8" y="489.2">TOLERANCE</text>
<text x="80.9" y="489.2">NOTE</text>
<text x="97.7" y="489.2">:-</text>
<text x="53.8" y="492.8">1)</text>
<text x="53.8" y="496.4">2)</text>
<text x="61.3" y="496.4">ALL</text>
<text x="61.3" y="492.8">ALL</text>
<text x="71.6" y="496.4">HOLES,TAP</text>
<text x="71.6" y="492.8">H7</text>
<text x="80.2" y="492.8">HOLES</text>
<text x="96.7" y="492.8">C.D</text>
<text x="97.4" y="496.4">&amp;</text>
<text x="103.7" y="496.4">COUNTER</text>
<text x="106.9" y="492.8">SHOULD</text>
<text x="126.1" y="496.4">BORE</text>
<text x="126.7" y="492.8">BE</text>
<text x="134.9" y="492.8">CONTROLLED</text>
<text x="140" y="496.4">C.D,</text>
<text x="164.8" y="492.8">WITHINu0.02.</text>
<text x="194.8" y="492.8">/</text>
<text x="200.8" y="492.8">IT7</text>
<text x="65.3" y="500">SHOULD</text>
<text x="85.1" y="500">BE</text>
<text x="93.3" y="500">CONTROLLED</text>
<text x="123.2" y="500">WITHIN</text>
<text x="653" y="530.9">REVISION</text>
<text x="708.9" y="530.9">DESCRIPTION</text>
<text x="779.4" y="530.9">DATE</text>
<text x="793.1" y="530.9">DRN.BY</text>
<text x="610.8" y="557.1">RESERVED</text>
<text x="635.2" y="557.1">SPACE</text>
<text x="610.8" y="562.7">FOR</text>
<text x="610.8" y="568.3">CONTROLLED</text>
<text x="640.7" y="568.3">COPY</text>
<text x="610.8" y="573.8">STAMP</text>
</g>
<text font-size="3.7" x="140.5" y="500">u0.2.</text>
<text font-size="3.6" x="731.5" y="549.8">BOTTOM STOPPER MTG</text>
<text font-size="3.5" x="655.4" y="547.1">www.wipropari.com</text>
<g font-size="3.4">
<text x="394.3" y="43">Y1</text>
<text x="422.2" y="57.9">A.1</text>
<text x="462.2" y="57.9">B.1</text>
<text x="564" y="57.6">B.2</text>
<text x="582" y="60.7">A.2</text>
<text x="443.2" y="106.5" transform="rotate(-90 443.2 106.5)">X1</text>
</g>
<g font-size="3.1">
<text x="818.1" y="527.3">LIMITS</text>
<text x="815" y="545.5">DRAWING TYPE</text>
<text x="690" y="546.1">DESCRIPTION</text>
<text x="689.5" y="554.6">SURFACE AREA</text>
<text x="706.2" y="554.6">SURFACE TREATMENT</text>
<text x="742.7" y="554.6">MACHINING</text>
<text x="762.5" y="554.6">DESIGN UNIT</text>
<text x="783.6" y="554.6">DESIGN UNIT CD.</text>
<text x="811" y="554.4">TEAM NO.</text>
<text x="823.3" y="554.5">SHEET SIZE</text>
<text x="828.6" y="559.9">A1</text>
<text x="689.4" y="564.9">REFERENCE DWG.</text>
<text x="690.8" y="569.3">DRN.BY</text>
<text x="704.4" y="569.2">CHKD.BY</text>
<text x="719.6" y="569.3">APPD.BY</text>
<text x="739.7" y="569.1">MATERIAL</text>
<text x="741.8" y="564.7">PART CLASS.</text>
<text x="768.6" y="564.7">HEAT TREATMENT</text>
<text x="772.5" y="569.7">DRG./PART CODE</text>
<text x="811.9" y="569.3">REV.</text>
<text x="824.4" y="569.4">SCALE</text>
<text x="737.3" y="578">NET WEIGHT-Kg</text>
<text x="824.4" y="578.5">SHEET</text>
</g>
<text font-size="3" x="832.4" y="403.9">°</text>
<g font-size="2.8">
<text x="558.3" y="505.4">3.2</text>
<text x="813.4" y="531.5">Gen Tol.: IS 2102</text>
<text x="556.9" y="537.2">3.2</text>
<text x="652.1" y="550.4">1.ALL DIMENSIONS ARE</text>
<text x="652" y="556.4">2.DO NOT SCALE</text>
<text x="652" y="562.5">3.IF IN DOUBT ,</text>
<text x="652" y="569.2">LOCATION :</text>
<text x="657.2" y="575.8">ALL RIGHTS OF REPRODUCTION &amp;</text>
<text x="689.1" y="575">03006598</text>
<text x="706.5" y="574.9">5489</text>
<text x="718.4" y="575">03002882</text>
<text x="657.7" y="579.2">DISTRIBUTION ARE RESERVED</text>
</g>
<g font-size="2.7">
<text x="817.3" y="549.9">MACHINING</text>
<text x="652.9" y="553.5">IN mm</text>
<text x="652.7" y="559.5">DRAWING.</text>
<text x="689.6" y="559.1">14.35 in^2</text>
<text x="724.1" y="559.2">#</text>
<text x="751" y="559.1">#</text>
<text x="766.6" y="559">WPP</text>
<text x="790.3" y="558.8">0100</text>
<text x="811.9" y="558.8">PL-02</text>
<text x="652.7" y="565.5">ASK TEAM MEMBER</text>
<text x="673.4" y="569.6">PUNE</text>
<text x="716.8" y="564.9">P2207-0109-03-036</text>
<text x="761.4" y="564.9">B</text>
<text x="813.3" y="564.9">---</text>
<text x="746.1" y="573.2">#</text>
<text x="825.6" y="573.4">2 : 1</text>
<text x="653.1" y="576.3">C</text>
<text x="689.4" y="582.4">26/06/2024</text>
<text x="703.7" y="582.5">26/06/2024</text>
<text x="718.7" y="582.6">26/06/2024</text>
<text x="742.3" y="582.2">0.23 kg</text>
<text x="824.1" y="582.4">1 OF 1</text>
</g>
<g font-size="2.5">
<text x="807.8" y="392">DEBURR AND REMOVE SHARP</text>
<text x="808.2" y="394.8">EDGES UNLESS SHARP EDGE</text>
<text x="809.1" y="400.9">UNSP.RADII</text>
<text x="809.8" y="397.6">REQUIREMENT SPECIFIED</text>
<text x="824.4" y="400.7">UNSP.CHF.</text>
<text x="812.2" y="403.6">0.5 R</text>
<text x="825.3" y="403.9">0.5 X 45</text>
<text x="812.8" y="411.8">UP TO 10</text>
<text x="829.1" y="411.9">±1.5°</text>
<text x="811.4" y="416.1">10 UP TO 50</text>
<text x="828.5" y="416.1">±0°50'</text>
<text x="810.4" y="424.5">120 UP TO 400</text>
<text x="810.9" y="420.3">50 UP TO 120</text>
<text x="828.5" y="424.5">±0°15'</text>
<text x="828.5" y="420.3">±0°25'</text>
<text x="811.7" y="433.2">0.5 UP TO 3</text>
<text x="812.5" y="437.5">3 UP TO 6</text>
<text x="829.6" y="437.4">±0.2</text>
<text x="829.6" y="433.2">±0.1</text>
<text x="812" y="441.7">6 UP TO 30</text>
<text x="829.6" y="441.7">±0.5</text>
<text x="810.9" y="445.9">30 UP TO 120</text>
<text x="829.6" y="446">±0.8</text>
<text x="809.9" y="454.4">315 UP TO 1000</text>
<text x="810.3" y="450.2">120 UP TO 315</text>
<text x="829.6" y="450.2">±1.2</text>
<text x="830.7" y="454.4">±2</text>
<text x="809.4" y="458.7">1000 UP TO 2000</text>
<text x="830.6" y="458.7">±3</text>
<text x="811.9" y="463">OVER 2000</text>
<text x="830.7" y="463">±4</text>
<text x="813.1" y="471.6">UP TO 10</text>
<text x="830.1" y="471.6">±1°</text>
<text x="811.4" y="475.9">10 UP TO 50</text>
<text x="828.5" y="475.9">±0°30'</text>
<text x="810.4" y="484.4">120 UP TO 400</text>
<text x="811.2" y="480.1">50 UP TO 120</text>
<text x="828.5" y="484.4">±0°10'</text>
<text x="828.5" y="480.1">±0°20'</text>
<text x="811.7" y="493">0.5 UP TO 3</text>
<text x="812.4" y="497.2">3 UP TO 6</text>
<text x="829.6" y="497.3">±0.1</text>
<text x="829.6" y="493">±0.1</text>
<text x="811.9" y="501.5">6 UP TO 30</text>
<text x="829.6" y="501.5">±0.2</text>
<text x="810.8" y="505.8">30 UP TO 120</text>
<text x="829.6" y="505.8">±0.3</text>
<text x="809.8" y="514.3">315 UP TO 1000</text>
<text x="810.3" y="510.1">120 UP TO 315</text>
<text x="829.6" y="510">±0.5</text>
<text x="829.6" y="514.3">±0.8</text>
<text x="668.4" y="519.9">.</text>
<text x="783.5" y="520">.</text>
<text x="799.1" y="519.9">.</text>
<text x="809.2" y="518.5">1000 UP TO 2000</text>
<text x="829.6" y="518.5">±1.2</text>
<text x="668.4" y="524.9">.</text>
<text x="783.3" y="524.8">.</text>
<text x="799.1" y="524.8">.</text>
<text x="811.9" y="522.8">OVER 2000</text>
<text x="830.6" y="522.7">±2</text>
</g>
<g font-size="2.4">
<text x="4.1" y="556.9" transform="rotate(-90 4.1 556.9)">Uploading\2022-23\P23Y5\P23Y5B076131.dft</text>
<text x="4.1" y="584.1" transform="rotate(-90 4.1 584.1)">\\srv01043\ExDM</text>
</g>
<g font-size="2.1">
<text x="811.5" y="406.1">UNSPECIFIED TOL.(FAB)</text>
<text x="812.5" y="408.5">FOR ANGULAR IN mm.</text>
<text x="811.6" y="427.7">UNSPECIFIED TOL.(FAB)</text>
<text x="813.6" y="430.1">FOR LINEAR IN mm.</text>
<text x="811.7" y="466.1">UNSPECIFIED TOL.(M/C)</text>
<text x="812.5" y="468.5">FOR ANGULAR IN mm.</text>
<text x="811.7" y="487.6">UNSPECIFIED TOL.(M/C)</text>
<text x="813.6" y="489.9">FOR LINEAR IN mm.</text>
</g>
</svg>
